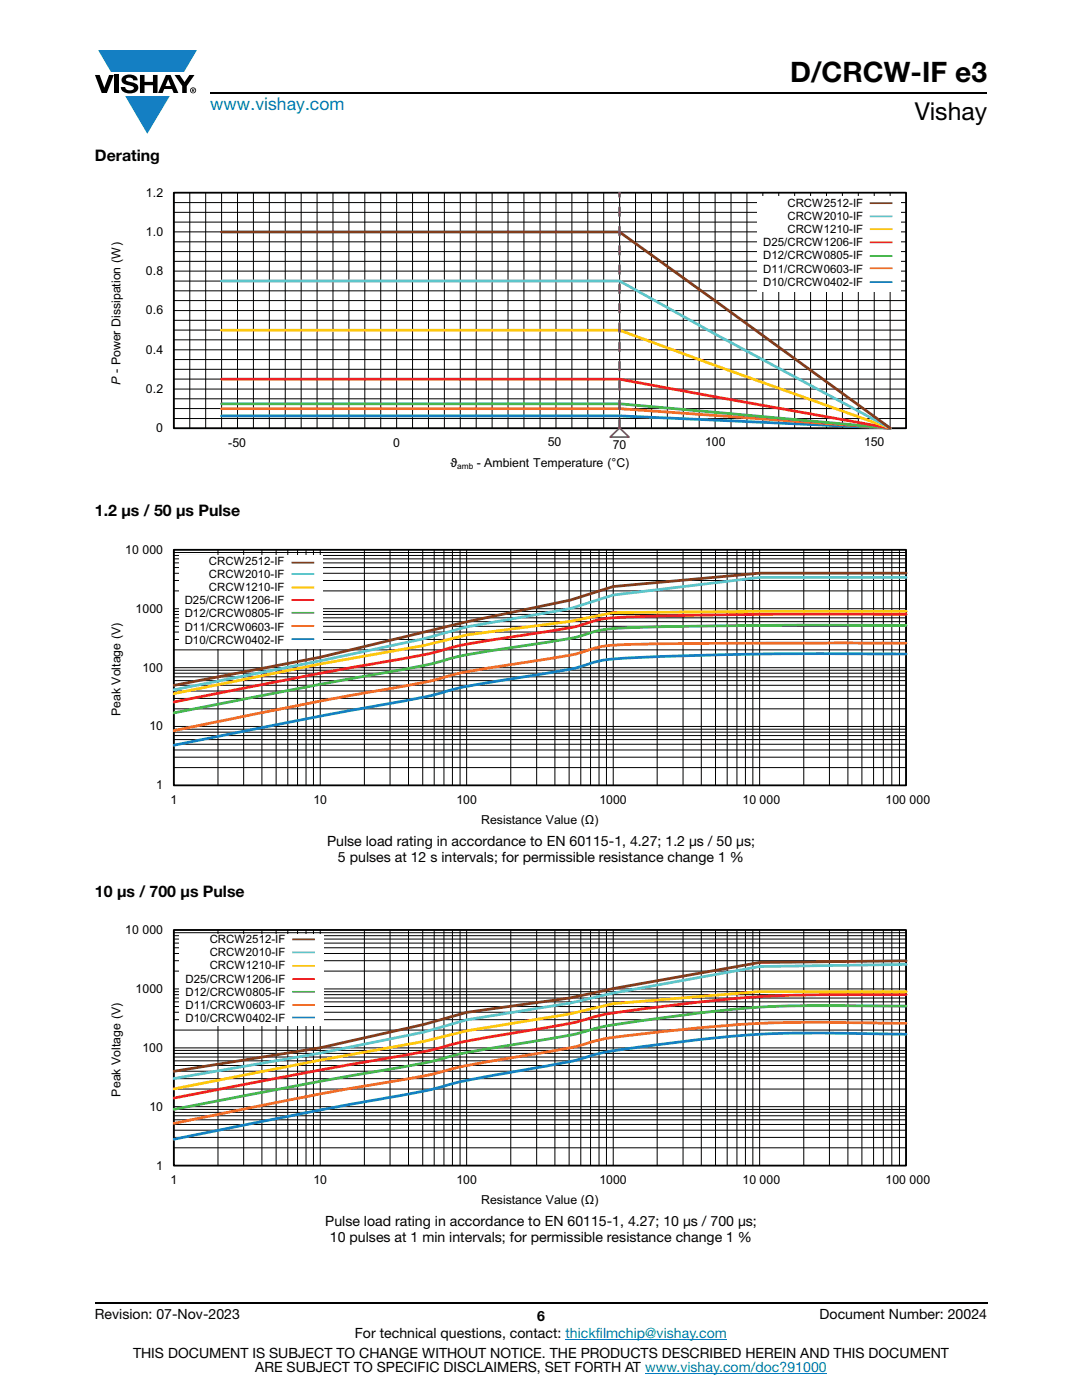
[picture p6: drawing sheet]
<svg xmlns="http://www.w3.org/2000/svg" width="216mm" height="279mm" viewBox="0 0 216 279" stroke-linecap="round" stroke-linejoin="round" font-family="sans-serif">
<g fill="#147fc3">
<path d="M19.6 10h19.7l-2.6 4.3h-1.1h-13.5z"/>
<path d="M25 19.2h8.9l-4.5 7.5z"/>
</g>
<g fill="#000">
<path d="M18.9 15h1l.9 2.5 1-2.5h.9l-1.4 3.6h-1zM22.9 15h.9v3.6h-.9zM24.6 15.3a2.1 2.1 0 0 1 2.8 .3l.1 .4h-.9a.79 .79 0 0 0-.7-.5 .79 .79 0 0 0-.8 .4l.3 .3 1 .2a1.08 1.08 0 0 1 1.2 1 1.08 1.08 0 0 1-1.1 1.2 1.73 1.73 0 0 1-2.4-1.2h.9a.96 .96 0 0 0 .8 .6 .96 .96 0 0 0 .9-.4 1.31 1.31 0 0 0-1.2-.6 1.03 1.03 0 0 1-1.1-.6 1.03 1.03 0 0 1 .2-1.1zM27.9 15h.9v1.3h1.7v-1.3h.9v3.6h-.9v-1.6h-1.7v1.6h-.9zM34.8 15h1.1l.9 1.4 1-1.4h1l-1.5 2.2v1.4h-.9v-1.4z"/>
<path d="M33.6 15.9l.5 1.3h-1.1zM33.1 15l-1.6 3.6h1l.3-.8h1.5l.3 .8h1l-1.6-3.6z"/>
<path d="M38.4 17.8h.2v.2h-.2zM38.3 17.7v.7h.1v-.3l.4 .3-.2-.3 .2-.2-.1-.2z"/>
<path d="M38.1 18a.46 .46 0 0 1 .9 0 .46 .46 0 0 1-.9 0zM37.9 18a.6 .6 0 0 0 1.2 0 .6 .6 0 0 0-1.2 0z"/>
</g>
<path d="M42 18.6h155M18.9 260h178.1" fill="none" stroke="#000" stroke-width=".36"/>
<path d="M112.8 267.3h32.3M128.7 274h36.3" fill="none" stroke="#007ec4" stroke-width=".2"/>
<g fill="none" stroke="#000" stroke-width=".2">
<path d="M37.9 38.4v47.1M41 38.4v47.1M44.2 38.4v47.1M47.4 38.4v47.1M50.6 38.4v47.1M53.7 38.4v47.1M56.9 38.4v47.1M60.1 38.4v47.1M63.3 38.4v47.1M66.4 38.4v47.1M69.6 38.4v47.1M72.8 38.4v47.1"/>
<path d="M76 38.4v47.1M79.1 38.4v47.1M82.3 38.4v47.1M85.5 38.4v47.1M88.7 38.4v47.1M91.8 38.4v47.1M95 38.4v47.1M98.2 38.4v47.1M101.4 38.4v47.1M104.5 38.4v47.1M107.8 38.4v47.1M110.9 38.4v47.1"/>
<path d="M114.1 38.4v47.1M117.3 38.4v47.1M120.5 38.4v47.1M123.6 38.4v47.1M126.8 38.4v47.1M130 38.4v47.1M133.2 38.4v47.1M136.3 38.4v47.1M139.5 38.4v47.1M142.7 38.4v47.1M145.9 38.4v47.1M149 38.4v47.1"/>
<path d="M152.2 38.4v47.1M155.4 38.4v47.1M158.6 38.4v47.1M161.7 38.4v47.1M164.9 38.4v47.1M168.1 38.4v47.1M171.3 38.4v47.1M174.4 38.4v47.1M177.6 38.4v47.1M34.7 60h146.1M34.7 58h146.1M34.7 56.1h146.1"/>
<path d="M34.7 52.2h146.1M34.7 50.2h146.1M34.7 48.3h146.1M34.7 44.3h146.1M34.7 42.4h146.1M34.7 40.4h146.1M34.7 54.1h146.1M34.7 46.3h146.1M34.7 79.6h146.1M34.7 75.7h146.1M34.7 73.7h146.1M34.7 71.8h146.1"/>
<path d="M34.7 67.8h146.1M34.7 65.9h146.1M34.7 63.9h146.1M34.7 77.6h146.1M34.7 69.8h146.1M34.7 62h146.1M34.7 83.5h146.1M34.7 81.5h146.1M34.7 85.5h146.1M34.7 85.5v-47.1h146.1v47.1"/>
</g>
<path d="M34.7 38.5h146.1v47h-146.1z" fill="none" stroke="#000" stroke-width=".35"/>
<path d="M44.2 83h79.4l54 2.5" fill="none" stroke="#147fc3" stroke-width=".55"/>
<path d="M44.2 81.6h79.4l54 3.9" fill="none" stroke="#f16b22" stroke-width=".55"/>
<path d="M44.2 80.6h79.4l54 4.9" fill="none" stroke="#48b74e" stroke-width=".55"/>
<path d="M44.2 75.7h79.4l54 9.8" fill="none" stroke="#ee1f23" stroke-width=".55"/>
<path d="M44.2 65.9h79.4l19.1 7 34.9 12.6" fill="none" stroke="#fec80b" stroke-width=".55"/>
<path d="M44.2 56.1h79.4l19.1 10.6 34.9 18.8" fill="none" stroke="#5dc7d2" stroke-width=".55"/>
<path d="M44.2 46.3h79.4l54 39.2" fill="none" stroke="#823d1b" stroke-width=".55"/>
<path d="M123.6 85.5v-47" fill="none" stroke="#6e3996" stroke-width=".55" stroke-dasharray="1.7 2.2"/>
<path d="M121.7 87.2l1.9-1.8 1.9 1.8z" fill="#fff"/>
<path d="M121.7 87.2l1.9-1.8 1.9 1.8z" fill="none" stroke="#6e3996" stroke-width=".35"/>
<path d="M151.2 39.1h28.6v19h-28.6z" fill="#fff"/>
<path d="M173.5 40.5h4.6" fill="none" stroke="#823d1b" stroke-width=".35"/>
<path d="M173.5 43.2h4.6" fill="none" stroke="#5dc7d2" stroke-width=".35"/>
<path d="M173.5 45.7h4.6" fill="none" stroke="#fec80b" stroke-width=".35"/>
<path d="M173.5 48.4h4.6" fill="none" stroke="#ee1f23" stroke-width=".35"/>
<path d="M173.5 51.1h4.6" fill="none" stroke="#48b74e" stroke-width=".35"/>
<path d="M173.5 53.5h4.6" fill="none" stroke="#f16b22" stroke-width=".35"/>
<path d="M173.5 56.3h4.6" fill="none" stroke="#147fc3" stroke-width=".35"/>
<path d="M34.7 109.7h146.1v47h-146.1z" fill="#fff"/>
<g fill="none" stroke="#000" stroke-width=".2">
<path d="M34.7 117.9h146.1M34.7 115.9h146.1M34.7 114.4h146.1M34.7 113.3h146.1M34.7 112.3h146.1M34.7 111.5h146.1M34.7 110.9h146.1M34.7 110.3h146.1M34.7 109.7h146.1v47h-146.1zM43.5 109.7v47.1M48.6 109.7v47.1M52.3 109.7v47.1"/>
<path d="M55.1 109.7v47.1M57.4 109.7v47.1M59.4 109.7v47.1M61.1 109.7v47.1M62.5 109.7v47.1M63.9 109.7v47.1M72.7 109.7v47.1M77.8 109.7v47.1M81.5 109.7v47.1M84.4 109.7v47.1M86.6 109.7v47.1M88.6 109.7v47.1"/>
<path d="M90.3 109.7v47.1M91.8 109.7v47.1M93.1 109.7v47.1M101.9 109.7v47.1M107.1 109.7v47.1M110.7 109.7v47.1M113.6 109.7v47.1M115.9 109.7v47.1M117.8 109.7v47.1M119.5 109.7v47.1M121 109.7v47.1M122.4 109.7v47.1"/>
<path d="M131.1 109.7v47.1M136.3 109.7v47.1M139.9 109.7v47.1M142.8 109.7v47.1M145.1 109.7v47.1M147 109.7v47.1M148.7 109.7v47.1M150.2 109.7v47.1M151.6 109.7v47.1M160.4 109.7v47.1M165.5 109.7v47.1M169.2 109.7v47.1"/>
<path d="M172 109.7v47.1M174.3 109.7v47.1M176.3 109.7v47.1M178 109.7v47.1M179.5 109.7v47.1M34.7 139.4h146.1M34.7 137.9h146.1M34.7 136.8h146.1M34.7 135.8h146.1M34.7 135.1h146.1M34.7 134.4h146.1M34.7 133.8h146.1"/>
<path d="M34.7 129.7h146.1M34.7 127.6h146.1M34.7 126.1h146.1M34.7 125h146.1M34.7 124.1h146.1M34.7 123.3h146.1M34.7 122.6h146.1M34.7 122h146.1M34.7 133.3h146.1M34.7 121.5h146.1M34.7 153.2h146.1M34.7 151.1h146.1"/>
<path d="M34.7 149.7h146.1M34.7 148.5h146.1M34.7 147.6h146.1M34.7 146.8h146.1M34.7 146.1h146.1M34.7 145.5h146.1M34.7 141.5h146.1M34.7 145h146.1"/>
</g>
<path d="M34.7 109.7h146.1v47h-146.1z" fill="none" stroke="#000" stroke-width=".35"/>
<path d="M180.8 130.5l-31 .1a504.8 504.8 0 0 0-28.7 1l-2.7 .6a40.3 40.3 0 0 1-10 2.3l-11.4 1.8a74.8 74.8 0 0 0-11.2 2.6l-21.9 4-29.2 5.8" fill="none" stroke="#147fc3" stroke-width=".55"/>
<path d="M180.8 128.4h-32.8a465.7 465.7 0 0 0-26.9 .5l-2.7 .5a38.5 38.5 0 0 1-10 2.2l-11.4 1.8a71.7 71.7 0 0 0-11.2 2.5l-21.9 4-29.2 5.9" fill="none" stroke="#f16b22" stroke-width=".55"/>
<path d="M180.8 124.8l-32.8 .1a468.5 468.5 0 0 0-26.9 .7l-2.7 .5a39.2 39.2 0 0 1-10 2.2l-9.9 1.5a70 70 0 0 0-12.7 2.8l-21.9 4-29.2 5.7" fill="none" stroke="#48b74e" stroke-width=".55"/>
<path d="M180.8 122.6l-32.8 .1a467.1 467.1 0 0 0-26.9 .7l-2.7 .6a39.4 39.4 0 0 1-10 2.2l-11.4 1.7a71.2 71.2 0 0 0-11.2 2.5l-21.9 4-29.2 5.7" fill="none" stroke="#ee1f23" stroke-width=".55"/>
<path d="M180.8 122h-29.2l-29.3 .3-8.5 1.7-20.7 2.7-8.5 2.1-20.7 3.7-29.2 5.9" fill="none" stroke="#fec80b" stroke-width=".55"/>
<path d="M180.8 115.2h-29.2l-29.3 3.6-8.5 2.7-20.7 3.6-8.5 2.4-20.7 4.4-29.2 5.8" fill="none" stroke="#5dc7d2" stroke-width=".55"/>
<path d="M180.8 114.4h-29.2l-29.3 2.7-8.5 2.7-20.7 4.3-29.2 7.1-29.2 5.6" fill="none" stroke="#823d1b" stroke-width=".55"/>
<path d="M35.7 110.7h28.7v18.7h-28.7z" fill="#fff"/>
<path d="M58.2 112.3h4.5" fill="none" stroke="#823d1b" stroke-width=".35"/>
<path d="M58.2 114.6h4.5" fill="none" stroke="#5dc7d2" stroke-width=".35"/>
<path d="M58.2 117.2h4.5" fill="none" stroke="#fec80b" stroke-width=".35"/>
<path d="M58.2 119.7h4.5" fill="none" stroke="#ee1f23" stroke-width=".35"/>
<path d="M58.2 122.3h4.5" fill="none" stroke="#48b74e" stroke-width=".35"/>
<path d="M58.2 124.9h4.5" fill="none" stroke="#f16b22" stroke-width=".35"/>
<path d="M58.2 127.6h4.5" fill="none" stroke="#147fc3" stroke-width=".35"/>
<g fill="none" stroke="#000" stroke-width=".2">
<path d="M34.7 199.9h146.1M34.7 199.2h146.1M34.7 198.5h146.1M34.7 197.9h146.1M34.7 193.8h146.1M34.7 191.7h146.1M34.7 190.3h146.1M34.7 189.1h146.1M34.7 188.2h146.1M34.7 187.4h146.1M34.7 186.7h146.1M34.7 186.1h146.1"/>
<path d="M34.7 185.6h146.1v47h-146.1zM34.7 197.4h146.1M43.5 185.6v47M48.6 185.6v47M52.3 185.6v47M55.1 185.6v47M57.4 185.6v47M59.4 185.6v47M61.1 185.6v47M62.5 185.6v47M63.9 185.6v47M72.7 185.6v47"/>
<path d="M77.8 185.6v47M81.5 185.6v47M84.4 185.6v47M86.6 185.6v47M88.6 185.6v47M90.3 185.6v47M91.8 185.6v47M93.1 185.6v47M101.9 185.6v47M107.1 185.6v47M110.7 185.6v47M113.6 185.6v47"/>
<path d="M115.9 185.6v47M117.8 185.6v47M119.5 185.6v47M121 185.6v47M122.4 185.6v47M131.1 185.6v47M136.3 185.6v47M139.9 185.6v47M142.8 185.6v47M145.1 185.6v47M147 185.6v47M148.7 185.6v47"/>
<path d="M150.2 185.6v47M151.6 185.6v47M160.4 185.6v47M165.5 185.6v47M169.2 185.6v47M172 185.6v47M174.3 185.6v47M176.3 185.6v47M178 185.6v47M179.5 185.6v47M34.7 217.3h146.1M34.7 215.3h146.1"/>
<path d="M34.7 213.8h146.1M34.7 212.6h146.1M34.7 211.7h146.1M34.7 211h146.1M34.7 210.2h146.1M34.7 209.6h146.1M34.7 205.6h146.1M34.7 203.5h146.1M34.7 202h146.1M34.7 200.9h146.1M34.7 209.1h146.1M34.7 229.1h146.1"/>
<path d="M34.7 227h146.1M34.7 225.6h146.1M34.7 224.4h146.1M34.7 223.5h146.1M34.7 222.7h146.1M34.7 222h146.1M34.7 221.4h146.1M34.7 220.9h146.1"/>
</g>
<path d="M34.7 185.6h146.1v47h-146.1z" fill="none" stroke="#000" stroke-width=".35"/>
<path d="M180.8 206.4a443.9 443.9 0 0 0-31 .1 337.6 337.6 0 0 0-30.6 3.8l-.8 .2a50.6 50.6 0 0 1-10 2.4l-16.4 3a111 111 0 0 1-16.5 3.5l-13.1 2.4-27.7 5.6" fill="none" stroke="#147fc3" stroke-width=".55"/>
<path d="M180.8 204.2h-1a429.7 429.7 0 0 0-31.8 .2 393.7 393.7 0 0 0-27.9 3l-1.7 .4a48 48 0 0 1-10 2.3l-16.4 2.8a104.8 104.8 0 0 1-16.5 3.4 1050 1050 0 0 0-40.8 7.9" fill="none" stroke="#f16b22" stroke-width=".55"/>
<path d="M180.8 200.8a440 440 0 0 0-31 .3 353.3 353.3 0 0 0-30.8 4.1 61.8 61.8 0 0 1-12.2 2.6l-9.8 1.6a82.6 82.6 0 0 0-11.2 2.5l-21.9 3.9-29.2 5.6" fill="none" stroke="#48b74e" stroke-width=".55"/>
<path d="M180.8 198.5h-1a420 420 0 0 0-31.8 .7 409.8 409.8 0 0 0-28.1 3.4l-.9 .2a60.1 60.1 0 0 1-12.2 2.6l-9.8 1.7a84.9 84.9 0 0 0-11.2 2.5l-21.9 3.9-29.2 5.6" fill="none" stroke="#ee1f23" stroke-width=".55"/>
<path d="M180.8 197.9h-29.2l-29.3 2.4-8.5 2-20.7 3.4-8.5 2.1-20.7 3.8-29.2 5.7" fill="none" stroke="#fec80b" stroke-width=".55"/>
<path d="M180.8 192.5l-29.2 .4-29.3 5.3-8.5 2-20.7 3.3-8.5 2.5-20.7 4.2-29.2 5" fill="none" stroke="#5dc7d2" stroke-width=".55"/>
<path d="M180.8 191.7l-29.2 .4-29.3 5.2-8.5 1.9-20.7 2.8-8.5 2.4-20.7 4.7-29.2 4.7" fill="none" stroke="#823d1b" stroke-width=".55"/>
<path d="M35.8 186.5h28.8v18.2h-28.8z" fill="#fff"/>
<path d="M58.3 187.5h4.5" fill="none" stroke="#823d1b" stroke-width=".35"/>
<path d="M58.3 190.1h4.5" fill="none" stroke="#5dc7d2" stroke-width=".35"/>
<path d="M58.3 192.8h4.5" fill="none" stroke="#fec80b" stroke-width=".35"/>
<path d="M58.3 195.4h4.5" fill="none" stroke="#ee1f23" stroke-width=".35"/>
<path d="M58.3 197.9h4.5" fill="none" stroke="#48b74e" stroke-width=".35"/>
<path d="M58.3 200.6h4.5" fill="none" stroke="#f16b22" stroke-width=".35"/>
<path d="M58.3 203.1h4.5" fill="none" stroke="#147fc3" stroke-width=".35"/>
<text font-size="5.6" x="157.7" y="16.4">D/CRCW-IF e3</text>
<text font-size="4.9" x="182.5" y="24">Vishay</text>
<text font-size="3.5" fill="#007ec4" x="42" y="21.9">www.vishay.com</text>
<g font-size="3.2">
<text x="18.9" y="32.1">Derating</text>
<text x="18.9" y="103.1">1.2 μs / 50 μs Pulse</text>
<text x="18.9" y="178.9">10 μs / 700 μs Pulse</text>
</g>
<g font-size="2.8">
<text x="65.3" y="168.8">Pulse load rating in accordance to EN 60115-1, 4.27; 1.2 μs / 50 μs;</text>
<text x="67.4" y="172">5 pulses at 12 s intervals; for permissible resistance change 1 %</text>
<text x="64.9" y="244.7">Pulse load rating in accordance to EN 60115-1, 4.27; 10 μs / 700 μs;</text>
<text x="65.8" y="247.9">10 pulses at 1 min intervals; for permissible resistance change 1 %</text>
<text x="18.9" y="263.3">Revision: 07-Nov-2023</text>
<text x="107.2" y="263.6">6</text>
<text x="163.6" y="263.3">Document Number: 20024</text>
<text x="70.8" y="267.1">For technical questions, contact: thickfilmchip@vishay.com</text>
<text x="26.5" y="271">THIS DOCUMENT IS SUBJECT TO CHANGE WITHOUT NOTICE. THE PRODUCTS DESCRIBED HEREIN AND THIS DOCUMENT</text>
<text x="50.9" y="273.8">ARE SUBJECT TO SPECIFIC DISCLAIMERS, SET FORTH AT www.vishay.com/doc?91000</text>
</g>
<g font-size="2.5">
<text x="29.1" y="39.2">1.2</text>
<text x="29.1" y="47.1">1.0</text>
<text x="29.1" y="54.9">0.8</text>
<text x="29.1" y="62.8">0.6</text>
<text x="29.1" y="70.6">0.4</text>
<text x="24" y="76.7" transform="rotate(-90 24 76.7)">P - Power Dissipation (W)</text>
<text x="29.1" y="78.4">0.2</text>
<text x="31.2" y="86.3">0</text>
<text x="45.6" y="89.2">-50</text>
<text x="109.3" y="89.1">50</text>
<text x="122.3" y="89.7">70</text>
<text x="89.9" y="93.1">ϑ</text>
<text x="95.1" y="93.1">- Ambient Temperature (°C)</text>
<text x="25" y="110.5">10 000</text>
<text x="27.1" y="122.3">1000</text>
<text x="28.4" y="134">100</text>
<text x="24" y="143" transform="rotate(-90 24 143)">Peak Voltage (V)</text>
<text x="29.8" y="145.8">10</text>
<text x="31.2" y="157.5">1</text>
<text x="34" y="160.5">1</text>
<text x="62.5" y="160.5">10</text>
<text x="91.1" y="160.5">100</text>
<text x="119.6" y="160.5">1000</text>
<text x="148.1" y="160.5">10 000</text>
<text x="176.7" y="160.5">100 000</text>
<text x="96" y="164.4">Resistance Value (Ω)</text>
<text x="25" y="186.4">10 000</text>
<text x="27.1" y="198.1">1000</text>
<text x="28.4" y="209.9">100</text>
<text x="24" y="218.8" transform="rotate(-90 24 218.8)">Peak Voltage (V)</text>
<text x="29.8" y="221.7">10</text>
<text x="31.2" y="233.4">1</text>
<text x="34" y="236.3">1</text>
<text x="62.5" y="236.3">10</text>
<text x="91.1" y="236.3">100</text>
<text x="119.6" y="236.3">1000</text>
<text x="148.1" y="236.3">10 000</text>
<text x="176.7" y="236.3">100 000</text>
<text x="96" y="240.3">Resistance Value (Ω)</text>
</g>
<g font-size="2.5" fill="#fff">
<text x="78.5" y="89.2">0</text>
<text x="122.2" y="89.2">70</text>
<text x="140.6" y="89.2">100</text>
<text x="172.4" y="89.2">150</text>
</g>
<g font-size="2.3">
<text x="157.1" y="41.2">CRCW2512-IF</text>
<text x="157.1" y="43.9">CRCW2010-IF</text>
<text x="157.1" y="46.5">CRCW1210-IF</text>
<text x="152.3" y="49.1">D25/CRCW1206-IF</text>
<text x="152.3" y="51.8">D12/CRCW0805-IF</text>
<text x="152.3" y="54.4">D11/CRCW0603-IF</text>
<text x="152.3" y="57.1">D10/CRCW0402-IF</text>
<text x="41.7" y="112.7">CRCW2512-IF</text>
<text x="41.7" y="115.3">CRCW2010-IF</text>
<text x="41.7" y="117.9">CRCW1210-IF</text>
<text x="36.9" y="120.6">D25/CRCW1206-IF</text>
<text x="36.9" y="123.2">D12/CRCW0805-IF</text>
<text x="36.9" y="125.8">D11/CRCW0603-IF</text>
<text x="36.9" y="128.5">D10/CRCW0402-IF</text>
<text x="41.8" y="188.2">CRCW2512-IF</text>
<text x="41.8" y="190.8">CRCW2010-IF</text>
<text x="37" y="196.1">D25/CRCW1206-IF</text>
<text x="41.8" y="193.4">CRCW1210-IF</text>
<text x="37" y="198.7">D12/CRCW0805-IF</text>
<text x="37" y="201.4">D11/CRCW0603-IF</text>
<text x="37" y="204">D10/CRCW0402-IF</text>
</g>
<text font-size="1.7" x="91.2" y="93.7">amb</text>
</svg>
